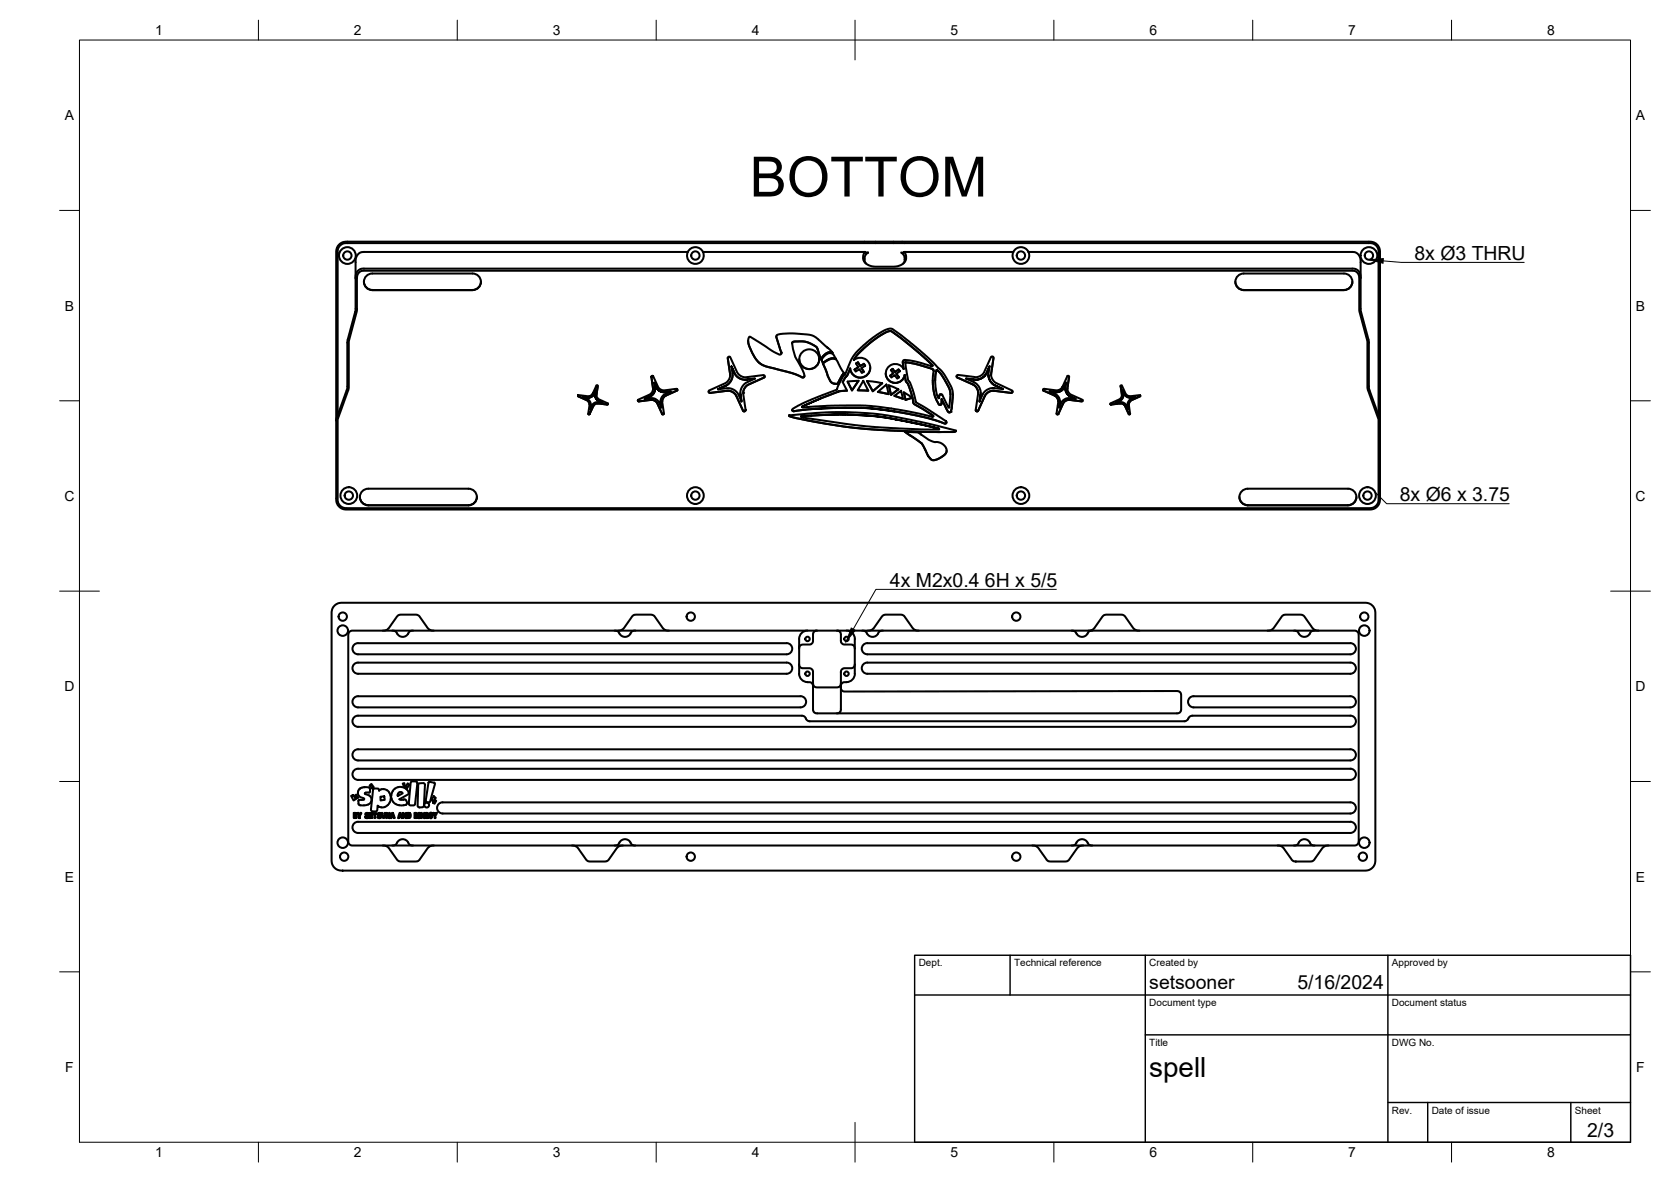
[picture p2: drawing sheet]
<svg xmlns="http://www.w3.org/2000/svg" width="420mm" height="297mm" viewBox="0 0 420 297" stroke-linecap="round" stroke-linejoin="round" font-family="sans-serif">
<!-- layer: Visible -->
<g fill="none" stroke="#000" stroke-width=".51">
<path d="M89.4 69.9l.1-.9 .3-.8 .7-.5 .6-.2h249.3l.7 .2 .6 .6 .3 .5 .1 1.1M89.4 69.9v8.2l-2.1 7.9v11.5l-2.8 8.2M90.3 68.4l.5-.3 .6-.1 249.2 .1 .8 .5 .3 .8 .1 8.6 2 7.8 .1 11.8 2.7 7.8v20.7l-.4 .8-.5 .4-.6 .3-.8 .1-257.8-.1-1.2-.7-.4-1.1v-20.4l2.8-7.8v-11.8l2-7.8 .1-8.5zM91.5 70.8a2.13 2.13 0 0 0 2.1 2.1h25.2a2.1 2.1 0 0 0 2.1-2.1M92.1 69.3l.9-.5 .6-.1h25.2a2.09 2.09 0 0 1 2.1 2.1 2.09 2.09 0 0 1-2.1 2.1h-25.2a2.08 2.08 0 0 1-1.9-1.3 2.08 2.08 0 0 1 .4-2.3zM172.9 63.3a2.11 2.11 0 0 0 1.9 3 2.11 2.11 0 0 0 1.9-3M172.9 63.3a2.11 2.11 0 0 1 1.9-1.2 2.11 2.11 0 0 1 1.9 1.2M173 63.3h-81.9l-.6 .2-.6 .5-.4 1-.1 4.9M217.6 63.3l-.6 1v.7l.3 .7 1.2 1 1.5 .3h4.8l1.8-.4 .7-.6 .5-.7v-1l-.5-1M217.6 63.3l.4 .2h.3l-.6 .5-.3 .8v.8l.3 .6M217.6 63.3h-40.9M227.3 63.3l-.4 .2h-.3l.6 .5 .3 .8v.8l-.4 .6"/>
<path d="M227.3 63.3h27.5M258.6 63.3h81.8l1.1 .6 .6 1.1v4.9M311.2 69.3l1-.5 .5-.1h25.2a2.09 2.09 0 0 1 2.1 2.1 2.09 2.09 0 0 1-2.1 2.1h-25.2a2.08 2.08 0 0 1-1.9-1.3 2.08 2.08 0 0 1 .4-2.3zM340 70.8a2.13 2.13 0 0 1-2.1 2.1h-25.2a2.1 2.1 0 0 1-2.1-2.1M342.1 69.9v8.2l2.1 7.9v11.5l2.8 8.2M145.4 99.4l2.5 .2 .7-.2 .4-.4 .9-2.1 .3-.1 .1 .2-.3 2.2 .1 .7 .4 .4 2.3 1.1 .1 .1-.3 .2-2.3-.3-.6 .1-.5 .5-.9 2.1h-.3l-.1-.2 .3-2.4-.2-.5-.4-.4-2.2-1zM145.4 99.5l2.3 1.2 .5 1M146.6 99.8l1.6 .9 .3 1.2M146.6 99.8l1.1 .1zM147.7 99.9l1.1-.2 .5-.6-.8 .7zM149.3 99.1l.5-1-.2 1.5 .3 .6 .6 .5-.6-.6-.3-.8M150 99.3h.1"/>
<path d="M150.3 97l-.3 2.3M163.8 94.7l.4 3M163.8 94.6l.4-.1 1.3 2.8 .7 .6 .8 .2 3.1-.4 .2 .2-.1 .3-3 1.3-.5 .6-.2 .8 .4 3-.1 .2h-.3l-1.3-2.8-.6-.6-.6-.2-3.3 .4-.3-.2 .1-.3 3-1.4 .5-.5 .2-.9zM164.2 97.7h.1M164.5 96.2l.2 1.5-.1 .7-.5 .8-.5 .4 .7-.7 .4-1.2M164.5 96.2l.6 1.2zM165.1 97.4l.7 .8 1.1 .4-1.1-.3zM166.9 98.6l.3-.1zM167.2 98.5l1.5-.2-1.5 .2M167.4 99.4l-.6 .5-.3 1M168.7 98.4l-1.8 .8-.6 .8-.2 1.2v-.3M170.3 97.9l-.1 .3-2.8 1.2"/>
<path d="M180.5 97.8l2.8-.3 1.2 .4 1 .9 1 2.1M180.5 97.8l2.1-.9zM182.8 98.2l-4.2 .5-.4-.3M182.8 98.2h.6l.7 .3 1 .9M183 89.9l.6 4.3M183.1 89.7h.5l1.8 3.9 .9 .9 1.3 .3 4.3-.5 .4 .2-.2 .4-4.1 1.8-.9 1-.2 1.2 .6 4.1-.3 .4-.4-.2-1.7-3.8-1-.9-1.2-.3-4.3 .5-.4-.2 .1-.4 4.3-1.9 .7-.9 .3-1.2-.6-4.1zM183.6 94.2h.1M183.9 92.1l.8 1.7-.8-1.7 .3 2-.1 1-.5 .9-1 .9 1.2-1.2 .4-1.5M184.7 93.8l1.1 1.2 1.6 .4M185.1 99.4l1.7 3.8M186.2 98.7v.4M186.2 99.1l.3 1.8z"/>
<path d="M187.4 95.4h.3zM187.7 95.4l2.1-.3-2.1 .3M188.1 85.6l.3 1.4 1.3 2.7 .8 1 .9 .8 1.2 .6 6.9 1.8 2.2 1 .4-.1 .2-.3M188.4 84.7h.3l5.5 3.5 2 .9 .3-.4-1.3-3.9 .2-.6 1-.3 1.9-.1 5.2 .3 1.8 .8 4.1 3.8-.5-.2-.9 .2-.8 .5-.8 1-.9-2.7-.4-.4-1.2-.7-1.5-.5h-3l-.2 .3 .2 1.4 .5 2.1 2.3 4.3v.7l-.4 .2-3.2-1.3-6-1.5-1.5-.8-1.4-1.6-1.2-2.4-.4-1.6zM189.8 95.2l-2.2 1-.6 .5-.6 1-.2 1.4M192.3 94.6l-.2 .3-4.2 1.9-.8 .9-.2 1M195.2 84.5l1.2 4M196.4 88.5l.1 .2M196.5 88.7h.1M199.2 86.3l.3-.4 2.6-.1 1.2 .3 1.4 .7 .8 .7 .9 2.7M201 90.3a2.51 2.51 0 0 0 2.5 2.4 2.51 2.51 0 0 0 2.5-2.4M206.5 90.4l.4 .8"/>
<path d="M206.9 91.4l2-1.2h.9l.6 .4 1.8 3.2-.5 .5-.8 1.7a.69 .69 0 0 1-1 .4l-.7-.2-.4-.4zM206.9 91.3l1.9 4.5 .7 .5 .5 .1a.75 .75 0 0 0 1-.7l.7-1.4 .5-.5M207.3 89.5l.9-.7 .7-.1 .6 .4 .6 1.1-1.2-.1-1.6 .8a.28 .28 0 0 1-.2 .3 .28 .28 0 0 1-.3-.3 1 1 0 0 1 .5-1.4zM209.4 88.7l-.9-.2-.7 .2-1.4 1.5M210.1 90.1h-1.3l-1.9 1.2M210.6 98.5l-4.1 1.6M210.6 98.5l-4.1 1.5M210.6 98.5h.1M210.9 98.3l-.3 .2M210.9 98.3l-.2 .2M212.5 94.9l-.6 1.1 1.1 2.2M212.5 94.9l-.6 1.1"/>
<path d="M212.8 94.6l-.3 .3M212.8 94.6h.1M213 98.2l-2.1 .1M213.1 95.9l2.8-.2-1.7 2.4zM213.1 95.9l1.1 2.2M213.8 92.6l-.9 1.9 .9-1.9M213.8 92.6h.1M214.7 90.5l1.5-2 2.6-2.3 3.2-2.3 1.1-.5 .9-.2 4.6 3.5 5.9 5.1-.2 .3-4-1.2-2.9-.4-.4 .4 .2 1.8M214.7 90.4l1.5-1.9 2.6-2.4 3.2-2.2 1.3-.6 .7-.1 4.6 3.4 3.7 3.1 2.2 2.2M214.7 90.4v.1M214.7 90.5a2.52 2.52 0 0 1 3.8 .8 2.52 2.52 0 0 1-1.5 3.5 2.52 2.52 0 0 1-3.2-2.2M215.2 91.3l.5-.3 .6 1 .9-.6 .3 .5-.3-.5-.9 .6"/>
<path d="M215.2 91.3l.6 1-.9 .6M215.7 98.1l2.6 .1M215.7 91l-.5 .4M215.7 91.1l.6 .9M215.8 92.3l-.9 .6 .2 .5 1-.6 .6 .9 .5-.3M215.9 95.7l-1.7 2.4M216.6 92.5l.6 .9M217.1 95.7l1.2 2.5-2.6-.1zM217.5 91.9l-.9 .6M218 95.7l3.8 .6-2.3 2zM218 95.7l1.5 2.6 2.3-2M218.8 92.4a2.53 2.53 0 0 1-2.4 2.5 2.53 2.53 0 0 1-2.6-2.3"/>
<path d="M220.7 98.5l2.2-1.9 .6 2.5zM220.7 98.5l2.8 .5M222.7 93.9a2.4 2.4 0 0 0 2.2 2.3 2.4 2.4 0 0 0 2.6-2M223.5 96.8l2.4 1-1.9 1.4zM223.5 96.8l.5 2.4M223.8 94.4l.3 .5 .8-.6 .7 .9 .4-.4M224 93l.5-.3 .5 .8 .9-.7 .4 .5M224 93l.6 .8-.8 .6M224.6 93.8l-.8 .6M224.9 99.5l1.7-1.3 .5 2.1zM224.9 99.5l2.2 .7M225.4 93.9l.6 .9z"/>
<path d="M225.9 97.8l-1.9 1.4M226.3 93.3l-.9 .6M227 91l.2 1.7M227.2 92.7h.1M227.2 92.7a2.4 2.4 0 0 0-3.8-.5 2.4 2.4 0 0 0 .6 3.8 2.4 2.4 0 0 0 3.5-1.8M227.2 98.6l2.2 1.4-1.7 .5zM227.2 98.6l.5 1.9 1.7-.5M227.5 94.2l.3 1.6 .8 1.4 1.2 4.3 4.8 2.9v.4l-7.8-1.7-8-1.1-7.6-.1-9.3 .5-.2-.1 .1-.2-.1 .2M227.5 94.2l.3 1.5 .5 .9 .7 1.8 .7 3 5 3.2M227.6 91l4.2 .9 2.6 .8 .4 .5M227.6 91h.1M227.7 91v.1"/>
<path d="M234.5 91.9h.1M234.5 95.5l.3 2.7 .8 2.6 .5 .8 .4 .1 .2-.3 .1-1.1 1.3 2.8 .6 .5 .4-.2 .2-.8 .3-3.5M234.8 93.2h.1M235.1 95.5l.3-2.1a.29 .29 0 0 1 .2-.4 .29 .29 0 0 1 .3 .2l1 1.1 1.5 2.6 .4 1.2 .2 1M235.1 95.5v.1M235.5 93l1.4 1.4 1.9 3.5 .2 1.5-.4 3.1-1.7-3.4-.3-.1-.4 .2-.1 .9-.5-.7-.5-3.3 .1-1.9zM235.5 93v.1M239 99.1h.1M240.5 94.6l.2 .3 4 1.8M240.6 94.3l.3-.1 4.3 .6 1.2-.2 1-1 1.8-3.9 .3-.1 .3 .4-.6 4.3 .4 1.1 .7 .8 4.2 1.9 .1 .3-.3 .3-4.4-.5-1.2 .3-1 .9-1.7 3.8-.4 .2-.3-.4 .7-4.3-.4-1.2-.9-.8-4-1.8-.2-.3zM242.9 95.2l2.1 .2-2.1-.3 2.2 1.1 .6 .4 .8 1.3v1.2M244.7 96.6l.9 1 .4 1.1"/>
<path d="M245 95.4h.4M245.4 95.4l1.6-.5 1-1.1-.4 .6-.8 .6zM246.5 99.1l-.2 1.8zM246.6 98.7l-.1 .4M247.7 99.4l-1.7 3.8M248 93.8l.8-1.8-.8 1.8M248.8 92l-.3 1.9 .1 1 .6 1.2 .9 .7-1.1-1.1-.5-1.5M249.2 94.2h.1M249.8 89.9l-.6 4.3M250 98.2h-.6l-.8 .3-.9 .9M250 98.2l4.2 .5 .4-.3M250.1 96.8l2.1 1-2.1-1"/>
<path d="M252.2 97.8l-2.6-.3-1.3 .4-1.1 1-.9 2M262.3 97.9l2.9 1.5M262.3 97.8l.3-.1 3 .4 .8-.2 .7-.6 1.3-2.8h.3l.1 .2-.4 2.8 .2 1 .5 .5 3 1.4 .1 .3-.3 .2-3.3-.4-.6 .2-.6 .6-1.3 2.7-.3 .1-.1-.2 .4-2.8-.3-1.1-.5-.6-2.9-1.2zM263.9 98.3l1.9 1 .6 .9 .1 1v-.3M263.9 98.3l1.5 .2zM265.2 99.4l.6 .6 .3 .9M265.4 98.5l.3 .1-.3-.1M265.7 98.6l1.1-.4 .7-.8-.7 .9zM267.5 97.4l.6-1.2-.2 2 .5 .8 .6 .6-.8-.8-.3-1.1M268.4 97.7h.1M268.8 94.7l-.4 3M269 99.6l1.5 .7z"/>
<path d="M281.8 97l.3 2.3M281.8 96.9h.3l1 2.1 .4 .4 .6 .2 2.4-.3 .2 .1v.2l-2.2 1-.5 .5-.2 .7 .4 2.2-.2 .1h-.2l-.9-2.1-.4-.4-.6-.2-2.7 .2 .1-.3 2.3-1 .3-.4 .2-.7zM282.1 99.3h.1M282.3 98.1l.1 1.6-.8 1 .7-.6 .2-.8M282.3 98.1l.4 1zM282.7 99.1l.8 .7 .9 .1-.9-.1zM284.4 99.9l1.1-.1zM285.5 99.8l-1.4 .7-.4 .5-.2 .9v-.2M286.7 99.5l-2.4 1.2-.5 1M84.5 105.7v-42.6l.3-.9 .5-.8 .8-.5 .8-.2 258.2 .1 1.2 .7 .5 .8 .2 .8v42.6M84.9 104.4v-41.4l.2-.7 .5-.7 1.2-.5h258.1l.5 .2 .7 .5 .5 1.2v41.4M148.6 101.7l-.1 .2"/>
<path d="M150.5 100.7l1.1 .5zM151.6 101.2l-1.6-.1-.5 .1-.6 .5-.5 1.1 .1-.9-.1 .9M152.9 101.5l-.3 .2-2.3-.3-.5 .1-.6 .4-.9 2.2-.4-.1M160.4 100.6l.2 .3 3.2-.4 .8 .2 .6 .6 1.3 2.7M162.1 100.2l1.9-.2 .9 .3 .7 .6 .7 1.5M162.1 100.2l1.5-.6zM166.1 101.1l.2 1.3zM166.5 100.9h.1M166.9 103.9l-.1 .2-.3-.1M187.5 103l-.3 .4-.4-.2M198.4 104.5l1.6 .5 4.9 1 6.6 1.1 5 .6 15.9 .8h7.4l.6-.2M198.4 104.4l10.7-.8h3.5l6.7 .3 4 .5 7.8 1.5 9.1 2.2 .2 .2-.6 .3h-6.2l-15.3-.7-8-1-10.3-1.9a1.88 1.88 0 0 1-1.6-.5z"/>
<path d="M199.2 103l.4 .3M199.6 103.3l-.4-.1 .1-.4 1.3-.8 3.6-1.7 6.2-2.4 1.2-2.7 1-1.4 1.5-3.6 1.2-1.6 2.8-2.6 2.3-1.8 2.2-1.3 1.4-.3 2.6 1.7 3.7 2.9 3.9 3.5 2.9 2.9 2 3.4 .4 1.3-.1 3.4-.4 1.8-.3 .2-.4-.3-1.5-3.1-.1 1.3-.4 .2-1-1.5-.4-1.2-.3-2.4v-2.2l.2-1.3-.1-.3-3.7-1.2-3.4-.7 .3 2.1a4.8 4.8 0 0 0 .6 2.7l1 2.2 .8 3.1 7.5 4.7 .2 .4-.5 .3-5.4-1.7-7.1-1.4 7.3 1.4 5.3 1.7 .4-.4M200 103.3h-.4M201.5 104.7l.1-.2-.1 .3 .6 .2 15.9 2.2 13.6 .7h4.5l-3.2-.9 3.2 .9M201.6 104.5l2.4-.1zM201.8 102.1l4.7-2.1zM201.9 103l-1.9 .3M201.9 103l3.4-.3zM205.3 102.7l11.2-.2 5.3 .5-5.1-.5zM206.5 104.3l4.9-.2zM206.5 104.3l-2.5 .2M211.4 104.1l1.4 .1z"/>
<path d="M212.8 104.2l8.6 .5 11.5 2.3-10.7-2.1zM221.8 103l3.2 .4zM227.5 108.5l3.3 .2 3 2 1.1 .4 1.6 .2 1.3 1.1 .2 .6-.1 .7-.7 .9-1.5 .8-.9 .3-.7-.2-.8-1-1.5-3zM227.5 108.5l4.3 3 1.5 3M230.2 100.8h.1M233.3 114.5l.1 .1M234.7 104.6h.1M236.7 101.5h.1M236.8 100.3h.1M238 113.2l-.1 .5-.5 .6-2.2 1.3-1.1-.1-.7-.9M245.3 103l.3 .4 .4-.2M265.7 103.9l.1 .2 .3-.1"/>
<path d="M266.1 100.9h.1M270.5 100.3l-1.9-.3-.9 .3-.8 .8-.6 1.3 .2-1.3-.2 1.3M272.2 100.6l-.2 .3-3.2-.4-.8 .2-.6 .5-1.3 2.8M279.2 101.5l.2 .2 2.4-.3 .5 .1 .6 .4 .9 2.2 .4-.1M280.5 101.2l1.5-.1 .6 .1 .5 .5 .6 1.1M280.5 101.2l1.1-.5zM283.5 101.9l.2 .9-.2-.9M347 105.7v20l-.2 .8-.5 .8-.9 .6-.8 .1h-257.7l-.9-.1-.7-.5-.4-.6-.3-.9-.1-20.2M90.5 124.9a2.1 2.1 0 0 0 2.1 2M91.1 123.4l.9-.5 .6-.1h25.2a2.08 2.08 0 0 1 2.1 2.1 2.08 2.08 0 0 1-2.1 2.1h-25.2a2.08 2.08 0 0 1-1.9-1.3 2.08 2.08 0 0 1 .4-2.3zM119.9 124.9a2.1 2.1 0 0 1-2.1 2M311.6 124.9a2.1 2.1 0 0 0 2.1 2"/>
<path d="M312.3 123.4l.9-.5 .5-.1h25.3a2.07 2.07 0 0 1 2.1 2.1 2.07 2.07 0 0 1-2.2 2.1h-25.2a2.08 2.08 0 0 1-1.9-1.3 2.08 2.08 0 0 1 .5-2.3zM341.1 124.9a2.1 2.1 0 0 1-2.1 2M84.1 152.2l.8-.6 .8-.1h258.2l1.2 .7 .6 .8 .1 .8v63.1l-.7 1.2-.8 .5-.8 .2-258.2-.1-1.2-.7-.6-.8-.1-.8v-62.6l.2-.9zM87.9 158.8l.6-.3 8.6-.1 .7-.6 2-2.8 .4-.4 .6-.1h4.1l.6 .5 2.1 2.9 .6 .5 .6 .1h46.8l1.1-.4 2.3-3.2 .9-.4h3.8l.6 .1 2.4 3.3 .6 .5 .6 .1h50.5l1.1-.4 2.3-3.3 .9-.3h4.1l.7 .5 2.1 2.9 .5 .5 .7 .1h43.1l1.1-.4 2.2-3.1 .4-.4 .6-.1h4.1l.6 .5 2.1 2.9 .6 .5 .6 .1h32.8l.7-.2 .5-.4 2.1-3 .4-.3 4.6-.1 .6 .4 2 2.8 .8 .7 10 .1 .6 .3 .3 .4v52.6l-.4 .5-.5 .2-7.4 .1-.7 .4-2.1 3-1 .5-4.3-.1-.4-.3-2.1-3.1-.5-.4-.8-.1h-49.2l-1.1 .4-2.3 3.1-.9 .5-4.3-.1-2.6-3.4-.5-.4-.8-.1h-103.3l-.8 .2-.4 .3-2.2 3.1-.9 .4h-3.8l-.6-.1-2.4-3.4-1-.5h-35.5l-.7 .2-.5 .3-2 2.9-.5 .5-4.6 .1-.6-.4-2-2.9-.8-.6-8.6-.1-.6-.3-.3-.4v-52.2zM96.2 158.5h12.9M98.6 158.5l1 .3a1.74 1.74 0 0 0 1.6 1.2 1.74 1.74 0 0 0 1.7-1.2l1-.3M154.5 158.5l1 .3a1.72 1.72 0 0 0 1.6 1.2 1.72 1.72 0 0 0 1.7-1.2l1-.3M155.3 158.5h12.9M203 158.5a2.11 2.11 0 0 0-2.1 2.1M205.1 158.5h.4M205.1 158.5l-.6 .6-.1 2-.1 .5-.7 .4-2.2 .1-.4 .4-.1 .5M210.4 158.5h.3"/>
<path d="M210.7 158.5l.4 .2 .3 .4 .2 2.5 .6 .4 2.2 .1 .4 .3 .1 .6M212.8 158.5a2.11 2.11 0 0 1 2.1 2.1M216.8 158.5l.9 .3a1.72 1.72 0 0 0 1.7 1.2 1.72 1.72 0 0 0 1.6-1.2l1-.3M218.2 158.5h12.8M269.4 158.5l1 .3a1.74 1.74 0 0 0 1.7 1.2 1.74 1.74 0 0 0 1.6-1.2l1-.3M273.6 158.5h12.9M318.7 158.5h12.9M325.3 158.5l1 .3a2.95 2.95 0 0 0 1.7 1.2l.9-.3 .5-.5M330.6 158.5l-.8 .1-.5 .6M89.2 175.2l.8-.2 111.3-.1a1.41 1.41 0 0 1 1.4 1.5 1.41 1.41 0 0 1-1.4 1.4h-111.3a1.41 1.41 0 0 1-1.3-1 1.41 1.41 0 0 1 .5-1.6zM197.8 166.5h-107.8a1.41 1.41 0 0 0-1.4 1.4 1.41 1.41 0 0 0 1.4 1.4h107.8M197.8 161.6h-107.8a1.41 1.41 0 0 0-1.4 1.4 1.41 1.41 0 0 0 1.4 1.4h107.8"/>
<path d="M197.8 166.5a1.41 1.41 0 0 1 1.4 1.4 1.41 1.41 0 0 1-1.4 1.4M197.8 161.6a1.41 1.41 0 0 1 1.4 1.4 1.41 1.41 0 0 1-1.4 1.4M200.9 166.9l.1 .6 .5 .4h2.2l.6 .4 .1 .4v3.8M200.9 160.6v8.7M200.9 169.3a2.54 2.54 0 0 0 2.8 2.2l.5 .3 .2 .4v6.3l.4 .6 .5 .2h90.8l.6-.3 .3-.6v-4l-.3-.5-.6-.2-83.8 .1-.7-.4-.2-1.2 .3-.5 .6-.3a2.29 2.29 0 0 0 2.6-2.1M204.4 171.7l.2 .7 .8 .3h5.3l.5-.3 .2-.7M211.4 172.7v5.8l-.3 .6-.7 .2M214.9 166.9l-.1 .6-.4 .3-2.2 .1-.6 .4-.2 .4v3.8M214.9 160.6v8.7M217.3 166.8l.8-.3h121.4a1.41 1.41 0 0 1 1.4 1.4 1.41 1.41 0 0 1-1.4 1.4h-121.4a1.41 1.41 0 0 1-1.3-1 1.41 1.41 0 0 1 .5-1.5zM217.3 161.9l.8-.3h121.4a1.41 1.41 0 0 1 1.4 1.4 1.41 1.41 0 0 1-1.4 1.4h-121.4a1.41 1.41 0 0 1-1.3-.9 1.41 1.41 0 0 1 .5-1.6zM300.1 175l39.4-.1a1.41 1.41 0 0 1 1.4 1.5 1.41 1.41 0 0 1-1.4 1.4h-39.4"/>
<path d="M300.1 174.9a1.41 1.41 0 0 0-1.4 1.5 1.41 1.41 0 0 0 1.4 1.4M89.2 200l.4-.3 .4 .8-.3 .1zM89.2 193.4l.8-.2h249.5a1.41 1.41 0 0 1 1.4 1.4 1.41 1.41 0 0 1-1.4 1.4h-249.5a1.41 1.41 0 0 1-1.3-1 1.41 1.41 0 0 1 .5-1.6zM90 199.3l.3 .7 1.2 .6-.1 .3M90 188.3h249.5M90 188.3a1.41 1.41 0 0 0-1.4 1.4 1.41 1.41 0 0 0 1.4 1.4h249.5a1.41 1.41 0 0 0 1.4-1.4 1.41 1.41 0 0 0-1.4-1.4M90.1 198.9l-.1 .4M90.2 198.4l-.2 .5M90.4 198.2l-.2 .3M90.5 198.2l-.1 .1M90.5 198.1a2.97 2.97 0 0 1 2.5-.1v1l-.2 .2M91.8 199.3l.1 .3"/>
<path d="M91.9 199.6l1 .3 .5 .7-.2 1-.6 .6M92.8 199.2l-1 .1M92.9 197.4l.5-.4 .6 .8-.3 .4zM95.3 198.6l-.3-.4-.9-.1-.3 .4-.5 4.9M95.3 198.7h.1M95.3 198.6h.1M95.9 198.3l-.6 .4M96.5 198.3l.3 .1a2.35 2.35 0 0 1 1.4 2.6 2.35 2.35 0 0 1-2.3 1.9M96.5 198.3l-.6 .1M98.7 198.9a2.26 2.26 0 0 0 .8 3.2M100.1 199.4l-.1 .6M100.1 199.5a.65 .65 0 0 1 1.2-.1l-1.3 .7"/>
<path d="M101 197.8l1.2 .6M101 197.8a2.26 2.26 0 0 0-2.3 1M101.3 196.9l.3-.1 .3 .8h-.3zM102.2 198.3l.6 .8-.1 .5-2.3 1.3M102.5 196.9l.5 .3-.6 .9-.4-.3zM104.9 196.8l-.3-.4-1-.1-.3 .3-.5 5.3M104.9 196.9l-.5 5.2-.3 .3h-.9l-.4-.5M105 196.8v.1M105.2 197l.3-.2h1l.3 .4-.2 5.3-.4 .4h-.8l-.4-.3zM106.9 197.2h.1M107.7 196.7l-.7 4.7 .8 .3 .3-.2 1.3-4.5-.2-.3M107.7 196.7l.3-.2 1.2 .2"/>
<path d="M107.8 196.7h.1M109.2 196.7h.1M202.6 180.6a1.05 1.05 0 0 0 1 .7h94.2M202.6 180.6a1.05 1.05 0 0 0-1-.7l-111.6-.1a1.41 1.41 0 0 0-1.4 1.4 1.41 1.41 0 0 0 1.4 1.5h249.5a1.4 1.4 0 0 0 1.4-1.4 1.4 1.4 0 0 0-1.4-1.4h-39.7l-.6 .2-.4 .5a1.05 1.05 0 0 1-1 .7M88.3 200l.5-.2 .7 1-.6 .4zM88.9 204.3l.7 .1v.3l-.2 .2 .3 .2-.1 .4-.6 .1zM89.1 204.5h.4l-.1 .2-.3 .1zM89.9 204.3l.2 .1a.28 .28 0 0 0 .4 .3 .28 .28 0 0 0 .1-.4l.2 .1-.3 .6v.6h-.2v-.6zM90 206.5h249.5M90 206.5a1.41 1.41 0 0 0-1.4 1.4 1.41 1.41 0 0 0 1.4 1.4h249.5a1.41 1.41 0 0 0 1.4-1.4 1.41 1.41 0 0 0-1.4-1.4M90.1 201.3l.1 .9 .4 .2M91.4 200.9l-1.1 .1-.2 .3"/>
<path d="M91.9 204.4h.8l-.1 .2-.4-.1-.1 .1 .5 .4-.1 .5-.7-.1v-.1l.5 .1 .2-.2-.6-.4zM92.6 202.2l-2 .2M93.3 203.4h.1M93.6 204.9l-.6-.1v-.3h.6v-.2h-.7v1.2l.7 .1v-.3h-.6v-.3h.5M93.6 204.9l-.1 .1M93.8 204.4h.9v.2h-.3l-.1 1-.2-.1v-.9h-.3zM95 204.4h.8v.2h-.6l.6 .4-.1 .5h-.8l.1-.2 .4 .1 .2-.1-.6-.5zM95.7 200.2l.9-.1 .1 .9-1 .2zM95.9 202.9l-.9-.5-.2 1.2-.3 .3h-.9l-.3-.5M95.9 204.3h.3v.7l.2 .3 .3-.2v-.8h.2l-.2 1.2-.3 .1-.3-.2zM96.2 212.5h12.9M97.1 204.3h.2l.6 .9-.1-.8 .2-.1v1.3l-.7-.8v.8h-.2z"/>
<path d="M98.6 212.5l1-.3a1.71 1.71 0 0 1 1.6-1.3 1.71 1.71 0 0 1 1.7 1.2l.4 .3 .6 .1M98.6 204.3h.2l.4 1.3-.3-.4h-.4l-.1 .4h-.2zM98.7 204.5l.1 .5h-.2zM99.5 202.1l1.2 .3 1.4-.2M100.4 200.8l1.6 .2 .4 .7-.3 .5M100.5 204.3h.2l.4 1.3h-.2l-.1-.4h-.4l-.1 .4h-.2l.4-1.3M100.6 204.5l.1 .5a.21 .21 0 0 1-.3-.1 .21 .21 0 0 1 .1-.3zM101.3 204.3h.1l.6 .9v-.9h.2v1.3l-.7-.8v.8h-.2zM102.1 202.2h.1M102.4 204.3h.5l.3 .2 .1 .7-.3 .3-.6 .1zM102.6 204.5l.5 .1v.4l-.2 .3h-.3zM102.8 201.9h.1"/>
<path d="M104.2 204.3l.7 .1v.4l-.3 .1 .4 .2-.1 .4-.7 .1zM104.4 204.5l.4 .1-.4 .2zM105.2 204.3h.5l-.2 .2 .2 1.1-.5-.1 .1-.1zM105.9 204.3h.1l.6 .9v-.9h.2v1.3l-.8-.8v.8h-.2zM107 204.4l.4-.1 .3 .2-.3 .4 .4 .2-.1 .4h-.7zM107.2 204.5l.3 .2-.3 .1zM108.1 204.3l.3-.1 .3 .4-.1 .8-.3 .2-.4-.4zM108.2 204.5l.3 .1-.1 .8-.2-.1zM108.9 204.3l.2 .1a.26 .26 0 0 0 .3 .4 .26 .26 0 0 0 .2-.4l.2-.1-.3 .7v.6h-.2v-.6zM109.1 200.1l.5 .4-.7 .9-.4-.4zM109.4 201l.3 .3-.4 .7-.4-.3zM111.3 201.6h228.2"/>
<path d="M111.3 201.6a1.41 1.41 0 0 0-1.4 1.4 1.41 1.41 0 0 0 1.4 1.4h228.2a1.41 1.41 0 0 0 1.4-1.4 1.41 1.41 0 0 0-1.4-1.4M143.8 212.5h12.8M154.5 212.5l1-.3a1.72 1.72 0 0 1 1.7-1.3 1.72 1.72 0 0 1 1.6 1.3l1 .3M259.6 212.5h12.8M269.4 212.5l.6-.1 .4-.3a1.72 1.72 0 0 1 1.7-1.2 1.72 1.72 0 0 1 1.7 1.3l.9 .3M321.2 212.5h12.9M329.3 211.7l.5 .6 .8 .2M329.4 211.7a1.72 1.72 0 0 0-1.7-.7 1.72 1.72 0 0 0-1.4 1.2l-1 .3"/>
<circle cx="87.3" cy="64.2" r="1.05"/>
<circle cx="87.3" cy="64.2" r="2.11"/>
<circle cx="174.8" cy="64.2" r="1.05"/>
<circle cx="256.7" cy="64.2" r="2.11"/>
<circle cx="256.7" cy="64.2" r="1.05"/>
<circle cx="344.2" cy="64.2" r="1.05"/>
<circle cx="344.2" cy="64.2" r="2.11"/>
<circle cx="203.5" cy="90.3" r="2.5"/>
<circle cx="87.7" cy="124.5" r="2.11"/>
<circle cx="87.7" cy="124.5" r="1.05"/>
<circle cx="174.8" cy="124.5" r="2.11"/>
<circle cx="174.8" cy="124.5" r="1.05"/>
<circle cx="256.7" cy="124.5" r="2.11"/>
<circle cx="256.7" cy="124.5" r="1.05"/>
<circle cx="343.8" cy="124.5" r="2.11"/>
<circle cx="343.8" cy="124.5" r="1.05"/>
<circle cx="86.2" cy="158.5" r="1.32"/>
<circle cx="86.2" cy="155" r="1.05"/>
<circle cx="173.7" cy="155" r="1.05"/>
<circle cx="255.5" cy="155" r="1.05"/>
<circle cx="343" cy="158.5" r="1.32"/>
<circle cx="343" cy="155" r="1.05"/>
<circle cx="203" cy="169.3" r=".56"/>
<circle cx="203" cy="160.6" r=".56"/>
<circle cx="212.8" cy="169.3" r=".56"/>
<circle cx="212.8" cy="160.6" r=".56"/>
<circle cx="86.2" cy="211.8" r="1.32"/>
<circle cx="86.5" cy="215.3" r="1.05"/>
<circle cx="89.3" cy="205.3" r=".21"/>
<circle cx="104.6" cy="205.3" r=".23"/>
<circle cx="107.3" cy="202.3" r=".61"/>
<circle cx="107.4" cy="205.3" r=".22"/>
<circle cx="173.7" cy="215.3" r="1.05"/>
<circle cx="255.5" cy="215.3" r="1.05"/>
<circle cx="342.7" cy="215.3" r="1.05"/>
<circle cx="343" cy="211.8" r="1.32"/>
</g>
<g fill="#000">
<circle cx="186.9" cy="98.7" r=".25"/>
<circle cx="201.5" cy="104.7" r=".25"/>
<circle cx="201.7" cy="102.3" r=".25"/>
<circle cx="239" cy="103.5" r=".25"/>
</g>
<!-- layer: BORDER -->
<g fill="none" stroke="#000" stroke-width=".25">
<path d="M20 10.1h390v276.9h-390zM65 5.1v5M115 5.1v5M165 5.1v5M215 5.1v10M265 5.1v5M315 5.1v5M365 5.1v5M15 52.9h5M410 52.9h5M15 100.7h5M410 100.7h5"/>
<path d="M15 148.6h10M405 148.6h10M15 196.4h5M410 196.4h5M15 244.2h5M410 244.2h5M65 287v5M115 287v5M165 287v5M215 282.1v9.9M265 287v5M315 287v5"/>
<path d="M365 287v5"/>
</g>
<!-- layer: TITLEBLOCK -->
<path d="M230 240.1h180v46.9h-180zM230 250h180M254 240.1v9.9M288 240.1v46.9M349 240.1v46.9M288 260.1h122M349 277.1h61M359 277.1v9.9M395 277.1v9.9" fill="none" stroke="#000" stroke-width=".36"/>
<!-- layer: Hole Notes -->
<path d="M347.8 65.6l4.5 .3h30.9M345.7 123.7l3 2.9h30.8M265.6 148.1h-45.4l-5.7 10" fill="none" stroke="#000" stroke-width=".25"/>
<path d="M344.3 65.3l3.5-.3-.1 1.2zM214 157.8l1.1 .6-2.3 2.7z" fill="#000" stroke="#000" stroke-width=".25"/>
<text font-size="14" x="188.5" y="49.4">BOTTOM</text>
<text font-size="7" x="289" y="270.6">spell</text>
<g font-size="4.9">
<text x="355.6" y="65.2">8x Ø3 THRU</text>
<text x="352" y="125.9">8x Ø6 x 3.75</text>
<text x="223.8" y="147.4">4x M2x0.4</text>
<text x="247.6" y="147.4">6H x 5/5</text>
<text x="289" y="248.5">setsooner</text>
<text x="326.2" y="248.5">5/16/2024</text>
<text x="399.1" y="285.7">2/3</text>
</g>
<g font-size="3.5">
<text x="39" y="8.8">1</text>
<text x="89" y="8.8">2</text>
<text x="139" y="8.8">3</text>
<text x="189" y="8.8">4</text>
<text x="239" y="8.8">5</text>
<text x="289" y="8.8">6</text>
<text x="339" y="8.8">7</text>
<text x="389" y="8.8">8</text>
<text x="16.3" y="30.2">A</text>
<text x="411.3" y="30.2">A</text>
<text x="16.3" y="78">B</text>
<text x="411.3" y="78">B</text>
<text x="16.2" y="125.9">C</text>
<text x="411.2" y="125.9">C</text>
<text x="16.2" y="173.7">D</text>
<text x="411.2" y="173.7">D</text>
<text x="16.3" y="221.6">E</text>
<text x="411.3" y="221.6">E</text>
<text x="16.4" y="269.4">F</text>
<text x="411.4" y="269.4">F</text>
<text x="39" y="290.8">1</text>
<text x="89" y="290.8">2</text>
<text x="139" y="290.8">3</text>
<text x="189" y="290.8">4</text>
<text x="239" y="290.8">5</text>
<text x="289" y="290.8">6</text>
<text x="339" y="290.8">7</text>
<text x="389" y="290.8">8</text>
</g>
<g font-size="2.5">
<text x="231" y="242.9">Dept.</text>
<text x="255" y="242.9">Technical reference</text>
<text x="289" y="242.9">Created by</text>
<text x="350" y="242.9">Approved by</text>
<text x="289" y="252.8">Document type</text>
<text x="350" y="252.8">Document status</text>
<text x="289" y="262.9">Title</text>
<text x="350" y="262.9">DWG No.</text>
<text x="350" y="279.9">Rev.</text>
<text x="360" y="279.9">Date of issue</text>
<text x="396" y="279.9">Sheet</text>
</g>
</svg>
